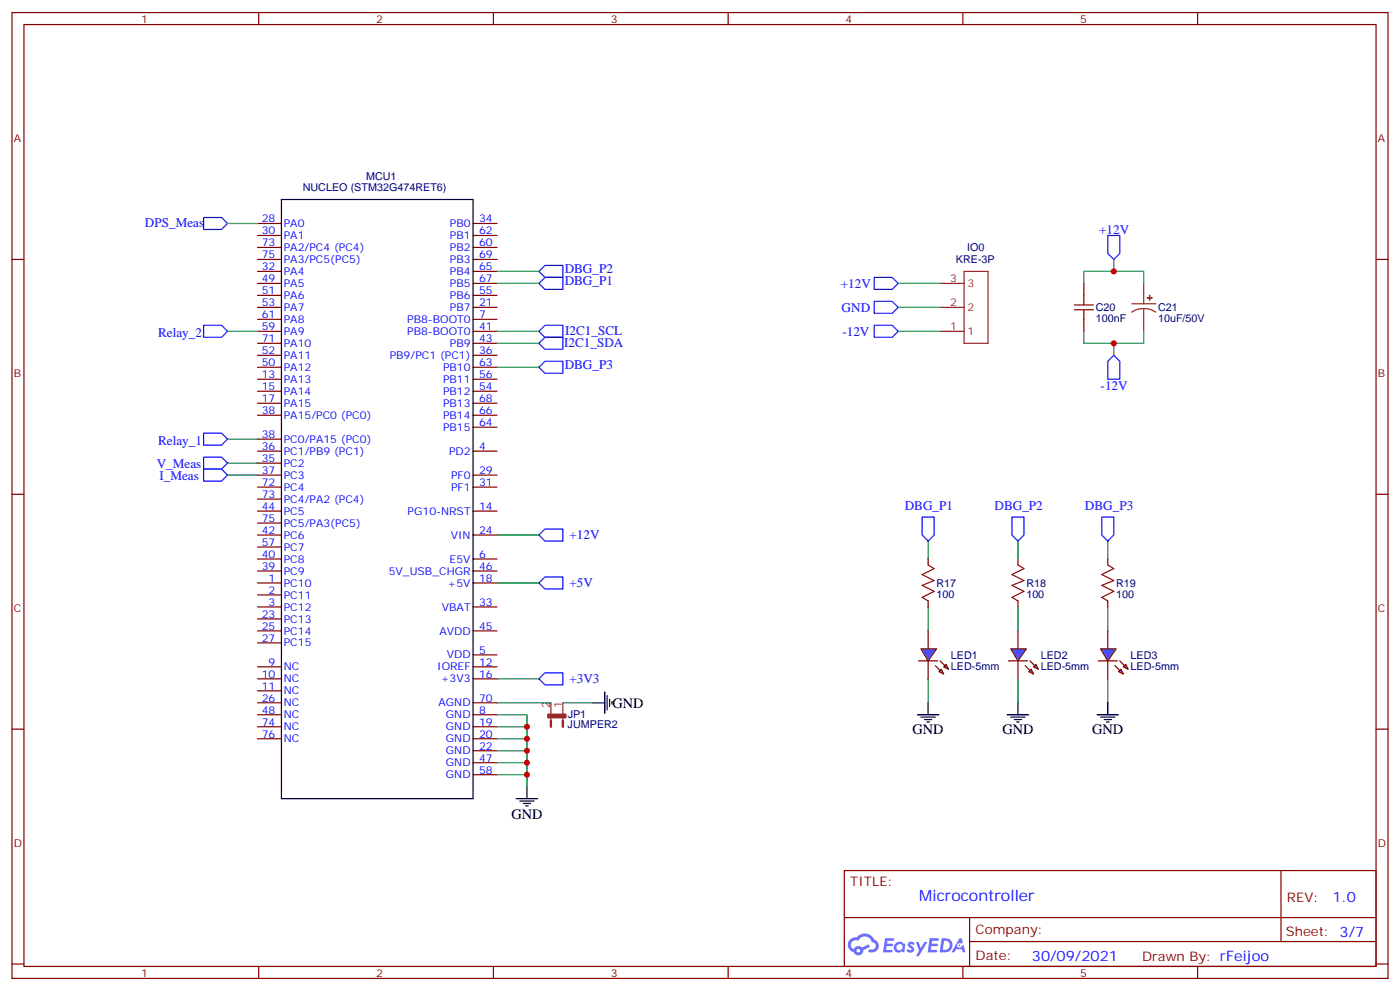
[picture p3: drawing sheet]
<svg xmlns="http://www.w3.org/2000/svg" width="412mm" height="292mm" viewBox="0 0 412 292" stroke-linecap="round" stroke-linejoin="round" font-family="sans-serif">
<g fill="none" stroke="#870000" stroke-width=".35">
<path d="M3.5 3.7h405.4v284.3h-405.4zM7.1 7.2h398.2v277.3h-398.2zM76.2 3.7v3.5M145.3 3.7v3.5M214.5 3.7v3.5M283.6 3.7v3.5M352.8 3.7v3.5M3.5 76.4h3.6M405.3 76.4h3.6M3.5 145.5h3.6M405.3 145.5h3.6M3.5 214.7h3.6"/>
<path d="M405.3 214.7h3.6M248.7 256.3h156.6v28.2h-156.6zM377.3 256.3v20.9M248.7 270.1h156.5M285.6 277.2h119.6M285.6 270.1v14.2M3.5 283.8h3.6M76.2 284.5v3.5M145.3 284.5v3.5M214.5 284.5v3.5M283.6 284.5v3.5M352.8 284.5v3.5"/>
<path d="M405.3 283.8h3.6"/>
</g>
<g fill="#5487ff">
<path d="M267.7 277.5a1.22 1.22 0 0 1 1.7 .2l-.4 .6a.47 .47 0 0 0-.3-.4 .47 .47 0 0 0-.5 .2l.1 .2a1.14 1.14 0 0 1 .8 1.8 1.14 1.14 0 0 1-1.9 0l-.2-.2 .5-.6 .7 .5a.29 .29 0 0 0 .3-.3 .29 .29 0 0 0-.2-.3 1.04 1.04 0 0 1-.6-1.7z"/>
<path d="M260.7 276.2h2.4l.3 .2-.2 .5-1.8 .1-.1 .8h1.5l.3 .4-.3 .4h-1.6l-.2 1.1h1.7l.2 .3-.2 .3-2.6 .1z"/>
<path d="M273.8 276.2h2.4l.3 .2-.1 .5-1.8 .1-.2 .8h1.6l.3 .4-.4 .4-1.6-.1-.1 1.1 1.7 .1 .2 .3-.2 .3-2.6 .1z"/>
<path d="M282.6 276.2h.7l.3 1.3-.6 .3a.69 .69 0 0 0-1 .3 .69 .69 0 0 0 .4 .9 .69 .69 0 0 0 .9-.6l.5-.2 .6 2.2h-.8l-.2-.9h-1.8l-.5 .9h-.8z"/>
<path d="M269.8 277.3h.8l.6 1.8 1.1-1.8h.9l-2.6 4.2h-.8l.9-1.5z"/>
<path d="M277.4 276.2l-.6 4.2h1.3a2.11 2.11 0 0 0 2.5-2.1 2.11 2.11 0 0 0-2.5-2.1zM278.1 277a1.39 1.39 0 0 1 1.7 1.4 1.39 1.39 0 0 1-1.8 1.2h-.3z"/>
<path d="M263.7 277.8a1.54 1.54 0 0 0-.1 2.2 1.54 1.54 0 0 0 2.2 .1l.6 .3 .3-2.3-.2-.3h-.4a1.49 1.49 0 0 0-2.4 0zM264 278.8a.94 .94 0 0 1 1.8 0 .94 .94 0 0 1-1.8 0z"/>
<path d="M250.4 276.6a2.18 2.18 0 0 0 1.1 3.7 1.44 1.44 0 0 0 1.6 .9 1.44 1.44 0 0 0 1.2-1.4l2-1.1-.5-.7-1.9 1a1.47 1.47 0 0 0-2.4 .4 1.39 1.39 0 0 1-.7-1.9 1.39 1.39 0 0 1 2-.5 2.12 2.12 0 0 1 2.2-1.3 2.12 2.12 0 0 1 1.9 1.7 1.14 1.14 0 0 1 1.1 1.4 1.14 1.14 0 0 1-1.7 .7 .43 .43 0 0 0-.5 .4 .43 .43 0 0 0 .4 .5 1.98 1.98 0 0 0 2.5-1.2 1.98 1.98 0 0 0-1.2-2.6 3.1 3.1 0 0 0-5.3-.6l-.9 .1zM252.3 279.9a.55 .55 0 0 1 1.1 0 .55 .55 0 0 1-1.1 0z"/>
<circle cx="282.6" cy="278.3" r=".26"/>
</g>
<g fill="none" stroke="#870000" stroke-width=".35">
<path d="M75.8 65.8h7.1M75.8 69.3h7.1M75.8 79.9h7.1M75.8 72.8h7.1M75.8 76.4h7.1M139.3 65.8h7.1M139.3 69.3h7.1M139.3 79.9h7.1M139.3 72.8h7.1M139.3 76.4h7.1M75.8 94h7.1M75.8 90.5h7.1"/>
<path d="M75.8 97.5h7.1M75.8 83.4h7.1M75.8 87h7.1M139.3 94h7.1M139.3 90.5h7.1M139.3 97.5h7.1M139.3 83.4h7.1M139.3 87h7.1M319.3 83.4v3.6M319.3 94v3.5M75.8 111.7h7.1M75.8 115.2h7.1"/>
<path d="M75.8 118.7h7.1M75.8 101.1h7.1M75.8 108.1h7.1M75.8 104.6h7.1M139.3 111.7h7.1M139.3 115.2h7.1M139.3 118.7h7.1M139.3 101.1h7.1M139.3 108.1h7.1M139.3 104.6h7.1M75.8 132.8h7.1M75.8 139.9h7.1"/>
<path d="M75.8 136.3h7.1M75.8 129.3h7.1M75.8 122.2h7.1M139.3 132.8h7.1M139.3 139.9h7.1M139.3 125.8h7.1M139.3 122.2h7.1M75.8 150.5h7.1M75.8 157.5h7.1M75.8 143.4h7.1M75.8 154h7.1M75.8 146.9h7.1"/>
<path d="M139.3 150.5h7.1M139.3 157.5h7.1M139.3 143.4h7.1M75.8 171.6h7.1M75.8 175.2h7.1M75.8 178.7h7.1M75.8 164.6h7.1M75.8 168.1h7.1M75.8 161h7.1M139.3 171.6h7.1M139.3 178.7h7.1M139.3 164.6h7.1"/>
<path d="M139.3 168.1h7.1M75.8 196.3h7.1M75.8 199.8h7.1M75.8 182.2h7.1M75.8 185.7h7.1M75.8 189.3h7.1M139.3 192.8h7.1M139.3 196.3h7.1M139.3 199.8h7.1M139.3 185.7h7.1M326.3 185.7v5.3M326.3 194.6v5.2"/>
<path d="M75.8 210.4h7.1M75.8 203.4h7.1M75.8 214h7.1M75.8 217.5h7.1M75.8 206.9h7.1M139.3 210.4h7.1M139.3 214h7.1M139.3 217.5h7.1M139.3 206.9h7.1M139.3 221h7.1M139.3 224.5h7.1M139.3 228.1h7.1"/>
</g>
<g fill="none" stroke="#000" stroke-width=".35">
<path d="M82.9 58.7h56.4v176.4h-56.4zM174.6 206.9h3.6M178.2 203.7v6.4M178.9 204.8v4.2M179.6 205.8v2.2M180.3 206.6v.7M270.2 210.4h6.4M271.3 211.1h4.2M272.3 211.8h2.2M273 212.5h.8M273.4 206.9v3.5M296.7 210.4h6.3"/>
<path d="M297.7 211.1h4.3M298.8 211.8h2.1M299.5 212.5h.7M299.9 206.9v3.5M323.1 210.4h6.4M324.2 211.1h4.2M325.3 211.8h2.1M326 212.5h.7M326.3 206.9v3.5M152 235.1h6.4M153.1 235.8h4.2M154.2 236.5h2.1"/>
<path d="M154.9 237.2h.7M155.2 231.6v3.5"/>
</g>
<g fill="none" stroke="#00f" stroke-width=".35">
<path d="M60 64h5.3l1.7 1.8-1.7 1.8h-5.3zM158.7 79.9l1.8-1.8h5.3v3.6h-5.3zM326.3 69.3h3.5v5.3l-1.7 1.8-1.8-1.8zM60 95.8h5.3l1.7 1.7-1.7 1.8h-5.3zM158.7 97.5l1.8-1.7h5.3v3.5h-5.3zM158.7 83.4l1.8-1.7h5.3v3.5h-5.3zM257.5 81.7h5.3l1.8 1.7-1.8 1.8h-5.3zM257.5 88.7h5.3l1.8 1.8-1.8 1.8h-5.3zM257.5 95.8h5.3l1.8 1.7-1.8 1.8h-5.3zM158.7 101.1l1.8-1.8h5.3v3.5h-5.3zM158.7 108.1l1.8-1.7h5.3v3.5h-5.3zM328.1 104.6l1.7 1.8v5.3h-3.5v-5.3z"/>
<path d="M60 134.6h5.3l1.7 1.7-1.7 1.8h-5.3zM60 138.1h5.3l1.7 1.8-1.7 1.7h-5.3zM60 127.5h5.3l1.7 1.8-1.7 1.8h-5.3zM158.7 157.5l1.8-1.7h5.3v3.5h-5.3zM158.7 171.6l1.8-1.7h5.3v3.5h-5.3zM158.7 199.8l1.8-1.7h5.3v3.5h-5.3z"/>
</g>
<g fill="none" stroke="#008700" stroke-width=".35">
<path d="M67 65.8h8.8M146.4 79.9h12.3M328.1 76.4v3.5M67 97.5h8.8M146.4 97.5h12.3M146.4 83.4h12.3M264.6 97.5h12.3M264.6 90.5h12.3M264.6 83.4h12.3M319.3 97.5v3.6h17.6v-3.6M319.3 83.4v-3.5h17.6v3.5M146.4 101.1h12.3"/>
<path d="M146.4 108.1h12.3M328.1 101.1v3.5M67 136.3h8.8M67 139.9h8.8M67 129.3h8.8M146.4 157.5h12.3M273.4 159.3v5.3M326.3 159.3v5.3M146.4 171.6h12.3M273.4 178.7v7M299.9 178.7v7M326.3 178.7v7"/>
<path d="M146.4 199.8h12.3M273.4 199.8v7.1M299.9 199.8v7.1M326.3 199.8v7.1M146.4 210.4h8.8v21.2M146.4 214h8.8M146.4 217.5h8.8M146.4 206.9h15.9M165.8 206.9h8.8M146.4 221h8.8M146.4 224.5h8.8M146.4 228.1h8.8"/>
</g>
<path d="M284 79.9h7v21.2h-7zM276.9 97.5h7.1M276.9 90.5h7.1M276.9 83.4h7.1M333.4 89.4h7M336.9 90.8l-1.8 .3-1.7 .8M336.9 90.8l1.9 .3 1.6 .8M336.9 83.4v6M336.9 90.8v6.7M162.3 206.9v5.3M165.8 206.9v5.3" fill="none" stroke="#8c2424" stroke-width=".35"/>
<path d="M161.6 210.4h4.9v.7h-4.9zM162.3 212.2v1.8M165.8 212.2v1.8" fill="none" stroke="#8c2424" stroke-width=".71"/>
<path d="M316.4 89.8h5.7M316.4 91.2h5.7M319.3 87v2.8M319.3 91.2v2.8" fill="none" stroke="#a10000" stroke-width=".35"/>
<g fill="#8c2424" stroke="#8c2424" stroke-width=".35">
<path d="M338 87.7h1.4z"/>
<path d="M338.6 87l.1 1.4z"/>
</g>
<g fill="#09f" stroke="#870000" stroke-width=".35">
<path d="M329.5 197.7l.7-.7 .7 1.4z"/>
<path d="M330.9 196.3l.7-.7 .7 1.4z"/>
</g>
<g fill="#870000" stroke="#870000" stroke-width=".35">
<path d="M328.4 196l1.4 1.4z"/>
<path d="M329.8 194.6l1.5 1.4z"/>
</g>
<path d="M323.5 194.6h5.6z" fill="#f00" stroke="#870000" stroke-width=".35"/>
<path d="M324.2 191h4.6l-2.5 3.6z" fill="#09f" stroke="#870000" stroke-width=".35"/>
<path d="M299.9 185.7v5.3M299.9 194.6v5.2" fill="none" stroke="#870000" stroke-width=".35"/>
<g fill="#09f" stroke="#870000" stroke-width=".35">
<path d="M303 197.7l.7-.7 .7 1.4z"/>
<path d="M304.4 196.3l.8-.7 .7 1.4z"/>
</g>
<g fill="#870000" stroke="#870000" stroke-width=".35">
<path d="M302 196l1.4 1.4z"/>
<path d="M303.4 194.6l1.4 1.4z"/>
</g>
<path d="M297 194.6h5.7z" fill="#f00" stroke="#870000" stroke-width=".35"/>
<path d="M297.7 191h4.6l-2.4 3.6z" fill="#09f" stroke="#870000" stroke-width=".35"/>
<path d="M273.4 185.7v5.3M273.4 194.6v5.2" fill="none" stroke="#870000" stroke-width=".35"/>
<g fill="#09f" stroke="#870000" stroke-width=".35">
<path d="M276.6 197.7l.7-.7 .7 1.4z"/>
<path d="M278.7 195.6l.7 1.4-1.4-.7z"/>
</g>
<g fill="#870000" stroke="#870000" stroke-width=".35">
<path d="M275.5 196l1.4 1.4z"/>
<path d="M276.9 194.6l1.4 1.4z"/>
</g>
<path d="M270.6 194.6h5.6z" fill="#f00" stroke="#870000" stroke-width=".35"/>
<path d="M271.3 191h4.6l-2.5 3.6z" fill="#09f" stroke="#870000" stroke-width=".35"/>
<path d="M273.4 166.3l1.8 1.1-3.6 1.8 3.6 1.7-3.6 1.4 3.6 1.8-3.6 1.8 1.8 1M299.9 166.3l1.7 1.1-3.5 1.8 3.5 1.7-3.5 1.4 3.5 1.8-3.5 1.8 1.8 1M326.3 166.3l1.8 1.1-3.5 1.8 3.5 1.7-3.5 1.4 3.5 1.8-3.5 1.8 1.7 1" fill="none" stroke="#a10000" stroke-width=".35"/>
<path d="M273.4 164.6v1.7M273.4 176.9v1.8M299.9 164.6v1.7M299.9 176.9v1.8M326.3 164.6v1.7M326.3 176.9v1.8" fill="none" stroke="#870000" stroke-width=".35"/>
<path d="M271.6 152.2h3.6v5.3l-1.8 1.8-1.8-1.8zM298.1 152.2h3.5v5.3l-1.7 1.8-1.8-1.8zM324.6 152.2h3.5v5.3l-1.8 1.8-1.7-1.8z" fill="none" stroke="#00f" stroke-width=".35"/>
<path d="M299.9 159.3v5.3" fill="none" stroke="#008700" stroke-width=".35"/>
<g fill="#c00">
<circle cx="155.2" cy="214" r=".88"/>
<circle cx="155.2" cy="217.5" r=".88"/>
<circle cx="155.2" cy="221" r=".88"/>
<circle cx="155.2" cy="224.5" r=".88"/>
<circle cx="155.2" cy="228.1" r=".88"/>
<circle cx="328.1" cy="101.1" r=".88"/>
<circle cx="328.1" cy="79.9" r=".88"/>
</g>
<text font-size="4.6" fill="#00f" x="270.8" y="265.3">Microcontroller</text>
<g font-size="4.2">
<text x="180.4" y="208.4">GND</text>
<text x="268.8" y="216.1">GND</text>
<text x="295.3" y="216.1">GND</text>
<text x="321.7" y="216.1">GND</text>
<text x="150.6" y="241.2">GND</text>
</g>
<g font-size="4.2" fill="#00f">
<text x="392.5" y="265.6">1.0</text>
<text x="304" y="282.9">30/09/2021</text>
</g>
<g font-size="3.9" fill="#00f">
<text x="42.7" y="67">DPS_Meas</text>
<text x="323.8" y="68.8">+12V</text>
<text x="166.3" y="80.5">DBG_P2</text>
<text x="166.3" y="84">DBG_P1</text>
<text x="247.7" y="84.7">+12V</text>
<text x="247.9" y="91.7">GND</text>
<text x="46.6" y="99.3">Relay_2</text>
<text x="166.5" y="98.7">I2C1_SCL</text>
<text x="248.1" y="98.8">-12V</text>
<text x="166.2" y="102.3">I2C1_SDA</text>
<text x="166.3" y="108.7">DBG_P3</text>
<text x="324.2" y="114.7">-12V</text>
<text x="46.6" y="131.1">Relay_1</text>
<text x="46.2" y="137.7">V_Meas</text>
<text x="47" y="141.2">I_Meas</text>
<text x="266.5" y="150.1">DBG_P1</text>
<text x="293" y="150.1">DBG_P2</text>
<text x="319.6" y="150.1">DBG_P3</text>
<text x="167.7" y="158.7">+12V</text>
<text x="167.7" y="172.8">+5V</text>
<text x="167.7" y="201">+3V3</text>
</g>
<g font-size="3.9" fill="#800">
<text x="250.5" y="260.9">TITLE:</text>
<text x="379.1" y="265.6">REV:</text>
<text x="287.4" y="275.1">Company:</text>
<text x="378.7" y="275.7">Sheet: 3/7</text>
<text x="287.4" y="282.8">Date:</text>
<text x="336.4" y="282.8">Drawn By: rFeijoo</text>
</g>
<g font-size="3.2" fill="#800">
<text x="41.6" y="6.7">1</text>
<text x="110.8" y="6.7">2</text>
<text x="179.9" y="6.7">3</text>
<text x="249.1" y="6.7">4</text>
<text x="318.2" y="6.7">5</text>
<text x="4.1" y="41.8">A</text>
<text x="405.9" y="41.8">A</text>
<text x="4.1" y="110.9">B</text>
<text x="405.9" y="110.9">B</text>
<text x="4.1" y="180.1">C</text>
<text x="405.9" y="180.1">C</text>
<text x="4.1" y="249.2">D</text>
<text x="405.9" y="249.2">D</text>
<text x="41.6" y="287.5">1</text>
<text x="110.8" y="287.5">2</text>
<text x="179.9" y="287.5">3</text>
<text x="249.1" y="287.5">4</text>
<text x="318.2" y="287.5">5</text>
</g>
<g font-size="3.2" fill="#000080">
<text x="107.8" y="52.9">MCU1</text>
<text x="89.2" y="56.3">NUCLEO (STM32G474RET6)</text>
<text x="281.6" y="77.4">KRE-3P</text>
<text x="284.9" y="73.9">IO0</text>
<text x="322.8" y="94.7">100nF</text>
<text x="322.8" y="91.5">C20</text>
<text x="341.1" y="94.9">10uF/50V</text>
<text x="341.1" y="91.7">C21</text>
<text x="275.9" y="172.8">R17</text>
<text x="302.3" y="172.8">R18</text>
<text x="328.8" y="172.8">R19</text>
<text x="275.9" y="176.1">100</text>
<text x="302.3" y="176.1">100</text>
<text x="328.8" y="176.1">100</text>
<text x="280.1" y="197.2">LED-5mm</text>
<text x="280.1" y="194">LED1</text>
<text x="306.6" y="197.2">LED-5mm</text>
<text x="306.6" y="194">LED2</text>
<text x="333" y="197.2">LED-5mm</text>
<text x="333" y="194">LED3</text>
<text x="167.2" y="214.3">JUMPER2</text>
<text x="167.2" y="211.3">JP1</text>
</g>
<g font-size="3.2" fill="#00f">
<text x="77.1" y="65.4">28</text>
<text x="141.1" y="65.4">34</text>
<text x="77.1" y="69">30</text>
<text x="83.6" y="66.9">PA0</text>
<text x="83.6" y="70.4">PA1</text>
<text x="132.5" y="66.9">PB0</text>
<text x="132.5" y="70.4">PB1</text>
<text x="141.1" y="69">62</text>
<text x="77.1" y="72.5">73</text>
<text x="77.1" y="76">75</text>
<text x="83.6" y="73.9">PA2/PC4 (PC4)</text>
<text x="83.6" y="77.4">PA3/PC5(PC5)</text>
<text x="132.5" y="73.9">PB2</text>
<text x="132.5" y="77.4">PB3</text>
<text x="141.1" y="72.5">60</text>
<text x="141.1" y="76">69</text>
<text x="77.1" y="79.6">32</text>
<text x="77.1" y="83.1">49</text>
<text x="83.6" y="81">PA4</text>
<text x="132.5" y="81">PB4</text>
<text x="141.1" y="79.6">65</text>
<text x="141.1" y="83.1">67</text>
<text x="77.1" y="86.6">51</text>
<text x="83.6" y="84.5">PA5</text>
<text x="83.6" y="88">PA6</text>
<text x="132.5" y="88">PB6</text>
<text x="132.5" y="84.5">PB5</text>
<text x="141.1" y="86.6">55</text>
<text x="77.1" y="90.1">53</text>
<text x="77.1" y="93.7">61</text>
<text x="83.6" y="91.5">PA7</text>
<text x="83.6" y="95.1">PA8</text>
<text x="120" y="95.1">PB8-BOOT0</text>
<text x="132.5" y="91.5">PB7</text>
<text x="141.1" y="93.7">7</text>
<text x="141.1" y="90.1">21</text>
<text x="77.1" y="97.2">59</text>
<text x="77.1" y="100.7">71</text>
<text x="83.6" y="98.6">PA9</text>
<text x="120" y="98.6">PB8-BOOT0</text>
<text x="141.1" y="97.2">41</text>
<text x="141.1" y="100.7">43</text>
<text x="77.1" y="107.8">50</text>
<text x="77.1" y="104.2">52</text>
<text x="83.6" y="105.7">PA11</text>
<text x="83.6" y="102.1">PA10</text>
<text x="114.8" y="105.7">PB9/PC1 (PC1)</text>
<text x="132.5" y="102.1">PB9</text>
<text x="141.1" y="107.8">63</text>
<text x="141.1" y="104.2">36</text>
<text x="77.1" y="111.3">13</text>
<text x="83.6" y="112.7">PA13</text>
<text x="83.6" y="109.2">PA12</text>
<text x="130.5" y="112.7">PB11</text>
<text x="130.5" y="109.2">PB10</text>
<text x="141.1" y="111.3">56</text>
<text x="77.1" y="114.8">15</text>
<text x="77.1" y="118.4">17</text>
<text x="83.6" y="116.2">PA14</text>
<text x="83.6" y="119.8">PA15</text>
<text x="130.5" y="116.2">PB12</text>
<text x="130.5" y="119.8">PB13</text>
<text x="141.1" y="114.8">54</text>
<text x="141.1" y="118.4">68</text>
<text x="77.1" y="121.9">38</text>
<text x="83.6" y="123.3">PA15/PC0 (PC0)</text>
<text x="130.5" y="123.3">PB14</text>
<text x="141.1" y="125.4">64</text>
<text x="141.1" y="121.9">66</text>
<text x="77.1" y="128.9">38</text>
<text x="83.6" y="130.4">PC0/PA15 (PC0)</text>
<text x="130.5" y="126.8">PB15</text>
<text x="77.1" y="136">35</text>
<text x="77.1" y="132.5">36</text>
<text x="83.6" y="137.4">PC2</text>
<text x="83.6" y="133.9">PC1/PB9 (PC1)</text>
<text x="132.3" y="133.9">PD2</text>
<text x="141.1" y="132.5">4</text>
<text x="77.1" y="139.5">37</text>
<text x="77.1" y="143.1">72</text>
<text x="83.6" y="140.9">PC3</text>
<text x="132.9" y="140.9">PF0</text>
<text x="141.1" y="139.5">29</text>
<text x="141.1" y="143.1">31</text>
<text x="77.1" y="146.6">73</text>
<text x="83.6" y="144.5">PC4</text>
<text x="83.6" y="148">PC4/PA2 (PC4)</text>
<text x="132.9" y="144.5">PF1</text>
<text x="77.1" y="150.1">44</text>
<text x="77.1" y="153.6">75</text>
<text x="83.6" y="151.5">PC5</text>
<text x="83.6" y="155">PC5/PA3(PC5)</text>
<text x="120.1" y="151.5">PG10-NRST</text>
<text x="141.1" y="150.1">14</text>
<text x="77.1" y="157.2">42</text>
<text x="77.1" y="160.7">57</text>
<text x="83.6" y="158.6">PC6</text>
<text x="132.8" y="158.6">VIN</text>
<text x="141.1" y="157.2">24</text>
<text x="77.1" y="167.7">39</text>
<text x="77.1" y="164.2">40</text>
<text x="83.6" y="165.6">PC8</text>
<text x="83.6" y="162.1">PC7</text>
<text x="132.5" y="165.6">E5V</text>
<text x="141.1" y="164.2">6</text>
<text x="141.1" y="167.7">46</text>
<text x="79.1" y="171.3">1</text>
<text x="83.6" y="172.7">PC10</text>
<text x="83.6" y="169.2">PC9</text>
<text x="114.5" y="169.2">5V_USB_CHGR</text>
<text x="131.9" y="172.7">+5V</text>
<text x="141.1" y="171.3">18</text>
<text x="79.1" y="174.8">2</text>
<text x="79.1" y="178.3">3</text>
<text x="83.6" y="176.2">PC11</text>
<text x="83.6" y="179.7">PC12</text>
<text x="130.2" y="179.7">VBAT</text>
<text x="141.1" y="178.3">33</text>
<text x="77.1" y="181.9">23</text>
<text x="77.1" y="185.4">25</text>
<text x="83.6" y="183.3">PC13</text>
<text x="141.1" y="185.4">45</text>
<text x="77.1" y="188.9">27</text>
<text x="83.6" y="186.8">PC14</text>
<text x="83.6" y="190.3">PC15</text>
<text x="129.4" y="186.8">AVDD</text>
<text x="79.1" y="196">9</text>
<text x="83.6" y="197.4">NC</text>
<text x="128.8" y="197.4">IOREF</text>
<text x="131.6" y="193.9">VDD</text>
<text x="141.1" y="192.4">5</text>
<text x="141.1" y="196">12</text>
<text x="77.1" y="199.5">10</text>
<text x="77.1" y="203">11</text>
<text x="83.6" y="200.9">NC</text>
<text x="129.8" y="200.9">+3V3</text>
<text x="141.1" y="199.5">16</text>
<text x="77.1" y="206.6">26</text>
<text x="83.6" y="204.4">NC</text>
<text x="83.6" y="208">NC</text>
<text x="129.2" y="208">AGND</text>
<text x="141.1" y="206.6">70</text>
<text x="77.1" y="210.1">48</text>
<text x="77.1" y="213.6">74</text>
<text x="83.6" y="211.5">NC</text>
<text x="83.6" y="215">NC</text>
<text x="131.4" y="211.5">GND</text>
<text x="131.4" y="215">GND</text>
<text x="141.1" y="210.1">8</text>
<text x="141.1" y="213.6">19</text>
<text x="77.1" y="217.1">76</text>
<text x="83.6" y="218.5">NC</text>
<text x="131.4" y="218.5">GND</text>
<text x="141.1" y="217.1">20</text>
<text x="141.1" y="220.7">22</text>
<text x="131.4" y="222.1">GND</text>
<text x="131.4" y="225.6">GND</text>
<text x="141.1" y="224.2">47</text>
<text x="141.1" y="227.7">58</text>
<text x="131.4" y="229.1">GND</text>
</g>
<g font-size="3.2" fill="#8d2323">
<text x="279.9" y="83.1">3</text>
<text x="285" y="84.5">3</text>
<text x="279.9" y="90.1">2</text>
<text x="285" y="91.5">2</text>
<text x="279.9" y="97.2">1</text>
<text x="285" y="98.6">1</text>
<text x="161.9" y="208.3" transform="rotate(-90 161.9 208.3)">2</text>
<text x="165.5" y="208.3" transform="rotate(-90 165.5 208.3)">1</text>
</g>
</svg>
